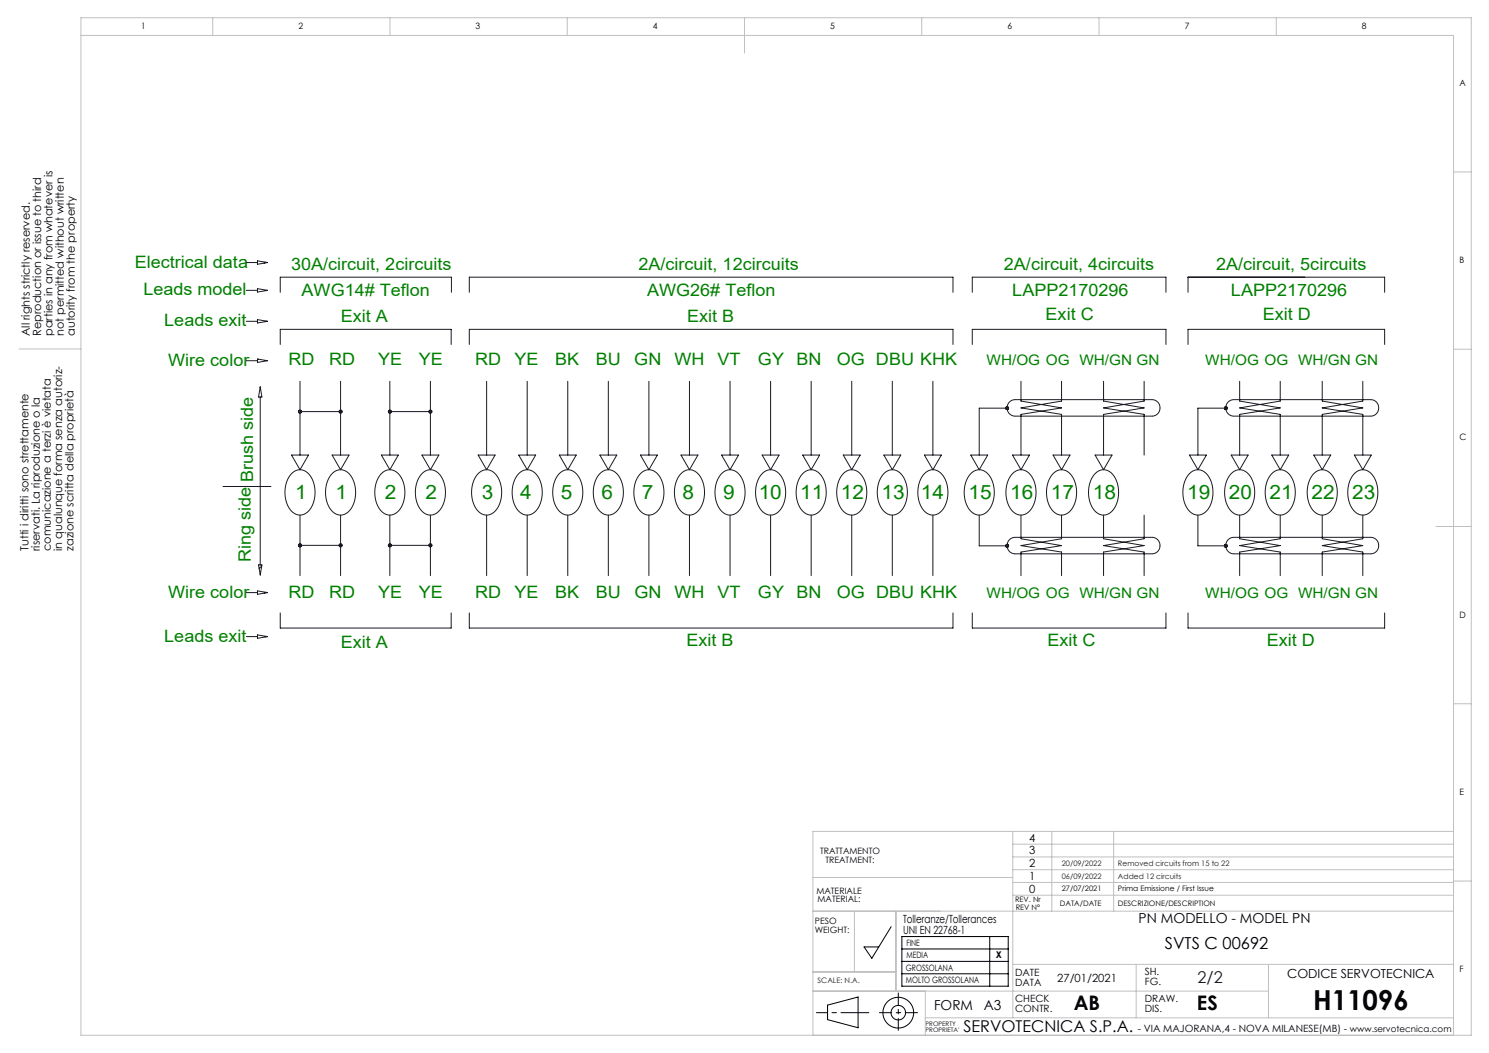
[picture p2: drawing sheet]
<svg xmlns="http://www.w3.org/2000/svg" width="420mm" height="297mm" viewBox="0 0 420 297" stroke-linecap="round" stroke-linejoin="round" font-family="sans-serif">
<g fill="none" stroke="#000" stroke-width=".28">
<path d="M251.4 261.4l-5.5 8.9-2.2-3.2h4.2M254.4 264.2h30v14h-30zM254.4 267.7h30M254.4 271.2h30M254.4 274.7h30M279.2 264.2v14M233.4 283.5l8.6-2.3v8.7l-8.6-2.3z"/>
<circle cx="253.4" cy="285.6" r="2.05"/>
<circle cx="253.4" cy="285.6" r="4.3"/>
</g>
<g fill="none" stroke="#191924" stroke-width=".28">
<path d="M69.5 74.1h3.1M72.6 73.6l2.9 .5-2.9 .4zM74.8 73.9l-.3 .3M69.5 81.9h3.1M69.5 90.6h3.1M72.6 81.4l2.9 .5-2.9 .5zM72.6 90.1l2.9 .5-2.9 .5zM75.1 90.6l-.1 .1M75.3 81.9h.1M79 82.4v-4.2h48.3v4.2M79 97.2v-4.3h48.3v4.3M132.4 82.4v-4.2h136.4v4.2"/>
<path d="M132.4 97.2v-4.3h136.4v4.3M274.3 82.4v-4.2h54.6v4.2M274.3 97.2v-4.3h54.6v4.3M335.1 82.4v-4.2h55.5v4.2M335.1 97.2v-4.3h55.5v4.3M69.5 101.7h3.1M72.6 101.3l2.9 .4-2.9 .5zM72.9 101.3l-.3 .2M73.4 109.1l.5 2.9h-1zM73.4 112v47.3M73.4 109.2h.1M84.6 107.6v20.8"/>
<path d="M84.6 116.1h11.9M96.1 107.6v20.8M109.6 116.1h11.8M110 107.6v20.8M121.4 107.6v20.8M137.3 107.6v20.8M148.7 107.6v20.8M160.1 107.6v20.8M171.6 107.6v20.8M183 107.6v20.8M194.5 107.6v20.8M205.9 107.6v20.8"/>
<path d="M217.4 107.6v20.8M228.8 107.6v20.8M240.3 107.6v20.8M251.7 107.6v20.8M263.1 107.6v20.8M283.7 115.3h.1M284.1 115.1h-7.9v13.3M284.7 113.4l.8-.5 .8-.2h38.6a2.33 2.33 0 0 1 2.3 2.3 2.33 2.33 0 0 1-2.3 2.4h-38.6a2.34 2.34 0 0 1-2.1-1.5 2.34 2.34 0 0 1 .5-2.5zM288 107.6v5.5l11.4 2-11.4 1.8v11.5M299.4 107.6v5.5l-11.4 2 11.4 1.8v11.5M311.3 107.6v5.5l11.4 2-11.4 1.8v11.5M322.7 107.6v5.5l-11.4 2 11.4 1.8v11.5"/>
<path d="M345.4 115.3h.7M345.8 115.1h-7.9v13.3M346.4 113.4l.8-.5 .8-.2h38.6a2.33 2.33 0 0 1 2.3 2.3 2.33 2.33 0 0 1-2.3 2.4h-38.6a2.34 2.34 0 0 1-2.1-1.5 2.34 2.34 0 0 1 .5-2.5zM349.7 107.6v5.5l11.4 2-11.4 1.8v11.5M361.1 107.6v5.5l-11.4 2 11.4 1.8v11.5M373 107.6v5.5l11.4 2-11.4 1.8v11.5M384.4 107.6v5.5l-11.4 2 11.4 1.8v11.5M62.9 137.2h13.5M82.2 128.4h4.8l-2.4 4.1zM82.3 133.5a3.4 3.4 0 0 1 5.6 1.3 8.2 8.2 0 0 1-1.6 10 3.5 3.5 0 0 1-5.1-2.1 8.6 8.6 0 0 1 1.1-9.2zM93.7 128.4h4.8l-2.4 4.1zM93.7 133.5a3.4 3.4 0 0 1 5.6 1.3 8.2 8.2 0 0 1-1.5 10 3.5 3.5 0 0 1-5.2-2.1 8.6 8.6 0 0 1 1.1-9.2z"/>
<path d="M107.6 128.4h4.7l-2.3 4.1zM107.6 133.5a3.4 3.4 0 0 1 5.6 1.3 8.2 8.2 0 0 1-1.6 10 3.5 3.5 0 0 1-5.1-2.1 8.6 8.6 0 0 1 1.1-9.2zM119 128.4h4.8l-2.4 4.1zM119.1 133.5a3.4 3.4 0 0 1 5.6 1.3 8.2 8.2 0 0 1-1.6 10 3.5 3.5 0 0 1-5.1-2.1 8.6 8.6 0 0 1 1.1-9.2zM134.9 128.4h4.7l-2.3 4.1zM134.9 133.5a3.4 3.4 0 0 1 5.6 1.3 8.2 8.2 0 0 1-1.6 10 3.5 3.5 0 0 1-5.1-2.1 8.6 8.6 0 0 1 1.1-9.2zM146.3 128.4h4.8l-2.4 4.1zM146.4 133.5a3.4 3.4 0 0 1 5.6 1.3 8.2 8.2 0 0 1-1.6 10 3.5 3.5 0 0 1-5.1-2.1 8.6 8.6 0 0 1 1.1-9.2zM157.8 128.4h4.7l-2.4 4.1zM157.8 133.5a3.4 3.4 0 0 1 5.6 1.3 8.2 8.2 0 0 1-1.6 10 3.5 3.5 0 0 1-5.1-2.1 8.6 8.6 0 0 1 1.1-9.2zM169.2 128.4h4.8l-2.4 4.1zM169.3 133.5a3.4 3.4 0 0 1 5.6 1.3 8.2 8.2 0 0 1-1.6 10 3.5 3.5 0 0 1-5.1-2.1 8.6 8.6 0 0 1 1.1-9.2z"/>
<path d="M180.6 128.4h4.8l-2.4 4.1zM180.7 133.5a3.4 3.4 0 0 1 5.6 1.3 8.2 8.2 0 0 1-1.6 10 3.5 3.5 0 0 1-5.1-2.1 8.6 8.6 0 0 1 1.1-9.2zM192.1 128.4h4.8l-2.4 4.1zM192.2 133.5a3.4 3.4 0 0 1 5.6 1.3 8.2 8.2 0 0 1-1.6 10 3.5 3.5 0 0 1-5.1-2.1 8.6 8.6 0 0 1 1.1-9.2zM203.5 128.4h4.8l-2.4 4.1zM203.6 133.5a3.4 3.4 0 0 1 5.6 1.3 8.2 8.2 0 0 1-1.6 10 3.5 3.5 0 0 1-5.1-2.1 8.6 8.6 0 0 1 1.1-9.2zM215 128.4h4.8l-2.4 4.1zM215 133.5a3.4 3.4 0 0 1 5.6 1.3 8.2 8.2 0 0 1-1.5 10 3.5 3.5 0 0 1-5.2-2.1 8.6 8.6 0 0 1 1.1-9.2zM226.4 128.4h4.8l-2.4 4.1zM226.5 133.5a3.4 3.4 0 0 1 5.6 1.3 8.2 8.2 0 0 1-1.6 10 3.5 3.5 0 0 1-5.1-2.1 8.6 8.6 0 0 1 1.1-9.2zM237.9 128.4h4.7l-2.3 4.1zM237.9 133.5a3.4 3.4 0 0 1 5.6 1.3 8.2 8.2 0 0 1-1.6 10 3.5 3.5 0 0 1-5.1-2.1 8.6 8.6 0 0 1 1.1-9.2z"/>
<path d="M249.3 128.4h4.8l-2.4 4.1zM249.4 133.5a3.4 3.4 0 0 1 5.6 1.3 8.2 8.2 0 0 1-1.6 10 3.5 3.5 0 0 1-5.1-2.1 8.6 8.6 0 0 1 1.1-9.2zM260.7 128.4h4.8l-2.4 4.1zM260.8 133.5a3.4 3.4 0 0 1 5.6 1.3 8.2 8.2 0 0 1-1.6 10 3.5 3.5 0 0 1-5.1-2.1 8.6 8.6 0 0 1 1.1-9.2zM273.8 128.4h4.8l-2.4 4.1zM273.9 133.5a3.4 3.4 0 0 1 5.6 1.3 8.2 8.2 0 0 1-1.6 10 3.5 3.5 0 0 1-5.1-2.1 8.6 8.6 0 0 1 1.1-9.2zM285.6 128.4h4.8l-2.4 4.1zM285.7 133.5a3.4 3.4 0 0 1 5.6 1.3 8.2 8.2 0 0 1-1.6 10 3.5 3.5 0 0 1-5.1-2.1 8.6 8.6 0 0 1 1.1-9.2zM297 128.4h4.8l-2.4 4.1zM297.1 133.5a3.4 3.4 0 0 1 5.6 1.3 8.2 8.2 0 0 1-1.6 10 3.5 3.5 0 0 1-5.1-2.1 8.6 8.6 0 0 1 1.1-9.2zM308.9 128.4h4.8l-2.4 4.1zM309 133.5a3.4 3.4 0 0 1 5.6 1.3 8.2 8.2 0 0 1-1.6 10 3.5 3.5 0 0 1-5.1-2.1 8.6 8.6 0 0 1 1.1-9.2z"/>
<path d="M335.5 128.4h4.8l-2.4 4.1zM335.6 133.5a3.4 3.4 0 0 1 5.6 1.3 8.2 8.2 0 0 1-1.6 10 3.5 3.5 0 0 1-5.1-2.1 8.6 8.6 0 0 1 1.1-9.2zM347.3 128.4h4.8l-2.4 4.1zM347.4 133.5a3.4 3.4 0 0 1 5.5 1.3 8.2 8.2 0 0 1-1.5 10 3.5 3.5 0 0 1-5.2-2.1 8.6 8.6 0 0 1 1.2-9.2zM358.7 128.4h4.8l-2.4 4.1zM358.8 133.5a3.4 3.4 0 0 1 5.6 1.3 8.2 8.2 0 0 1-1.6 10 3.5 3.5 0 0 1-5.1-2.1 8.6 8.6 0 0 1 1.1-9.2zM370.6 128.4h4.7l-2.3 4.1zM370.6 133.5a3.4 3.4 0 0 1 5.6 1.3 8.2 8.2 0 0 1-1.6 10 3.5 3.5 0 0 1-5.1-2.1 8.6 8.6 0 0 1 1.1-9.2zM382 128.4h4.8l-2.4 4.1zM382.1 133.5a3.4 3.4 0 0 1 5.6 1.3 8.2 8.2 0 0 1-1.6 10 3.5 3.5 0 0 1-5.1-2.1 8.6 8.6 0 0 1 1.1-9.2zM72.9 159.3h1l-.5 2.9zM73.8 159.6l-.7 .8"/>
<path d="M84.4 153.5v.6M84.5 154.2h.2M84.6 145.3v17.1M84.6 153.8h11.9M96.1 145.3v17.1M109.6 153.8h11.8M110 145.3v17.1M110.3 153.6v.4M121.3 154.2h.2M121.4 145.3v17.1M137.3 145.3v17.1M148.7 145.3v17.1"/>
<path d="M160.1 145.3v17.1M171.6 145.3v17.1M183 145.3v17.1M194.5 145.3v17.1M205.9 145.3v17.1M217.4 145.3v17.1M228.8 145.3v17.1M240.3 145.3v17.1M251.7 145.3v17.1M263.1 145.3v17.1M276.2 145.3v8.7h7.9M283.8 154.2h.1"/>
<path d="M284.7 152.2l.8-.5 .8-.1h38.6a2.33 2.33 0 0 1 2.3 2.3 2.33 2.33 0 0 1-2.3 2.3h-38.6a2.34 2.34 0 0 1-2.1-1.5 2.34 2.34 0 0 1 .5-2.5zM288 145.3v6.7l11.4 1.9-11.4 1.8v6.7M299.4 145.3v6.7l-11.4 1.9 11.4 1.8v6.7M311.3 145.3v6.7l11.4 1.9-11.4 1.8v6.7M322.7 145.3v6.7l-11.4 1.9 11.4 1.8v6.7M337.9 145.3v8.7h7.9M345.5 154.2h.6M346.4 152.2l.8-.5 .8-.1h38.6a2.33 2.33 0 0 1 2.3 2.3 2.33 2.33 0 0 1-2.3 2.3h-38.6a2.34 2.34 0 0 1-2.1-1.5 2.34 2.34 0 0 1 .5-2.5zM349.7 145.3v6.7l11.4 1.9-11.4 1.8v6.7M361.1 145.3v6.7l-11.4 1.9 11.4 1.8v6.7M373 145.3v6.7l11.4 1.9-11.4 1.8v6.7M384.4 145.3v6.7l-11.4 1.9 11.4 1.8v6.7"/>
<path d="M69.5 167.1h3.1M69.5 179.6h3.1M72.6 166.7l2.9 .4-2.9 .5zM72.6 179.1l2.9 .5-2.9 .4zM74.9 167l-.3 .3M75.1 179.5l-.1 .1M79 172.9v4.2h48.3v-4.2M132.4 172.9v4.2h136.4v-4.2M274.3 172.9v4.2h54.6v-4.2M335.1 172.9v4.2h55.5v-4.2"/>
<circle cx="84.6" cy="116.1" r=".41"/>
<circle cx="96.1" cy="116.1" r=".41"/>
<circle cx="110" cy="116.1" r=".41"/>
<circle cx="121.4" cy="116.1" r=".41"/>
<circle cx="284.1" cy="115.1" r=".41"/>
<circle cx="345.8" cy="115.1" r=".41"/>
<circle cx="84.6" cy="153.8" r=".41"/>
<circle cx="96.1" cy="153.8" r=".41"/>
<circle cx="110" cy="153.8" r=".41"/>
<circle cx="121.4" cy="153.8" r=".41"/>
<circle cx="284.1" cy="154" r=".41"/>
<circle cx="345.8" cy="154" r=".41"/>
</g>
<path d="M245.1 285.6h-14.8" fill="none" stroke="#000" stroke-width=".28" stroke-dasharray="15.2 1.3 1.3 1.3" stroke-dashoffset="7.4"/>
<path d="M253.4 280.1v10.5" fill="none" stroke="#000" stroke-width=".28" stroke-dasharray="15.2 1.3 1.3 1.3" stroke-dashoffset="11.9"/>
<path d="M248.1 285.6h10.7" fill="none" stroke="#000" stroke-width=".28" stroke-dasharray="15.2 1.3 1.3 1.3" stroke-dashoffset="11.8"/>
<g fill="none" stroke="#c0c0c0" stroke-width=".28">
<path d="M22.8 10h387.2v282M22.8 5h392.2v287h-392.2zM60 5v5M110 5v5M160 5v5M210 5v10M260 5v5M310 5v5M360 5v5M410 48.5h5M5.4 98.4h17.4M410 98.5h5"/>
<path d="M405 148.5h10M410 198.5h5M285.7 234.5v52.6M285.7 238.1h124.3M296.7 234.5v22.5M314.1 234.5v22.5M410 234.5h-180.7v57.5M229.3 257h180.7M229.3 247.5h56.4M241 257v17.1M252.7 257v22.5M285.7 252.5h124.3"/>
<path d="M285.7 248.9h124.3M285.7 245.3h124.3M285.7 241.7h124.3M410 248.5h5M229.3 274.1h23.4M229.3 279.5h128.5M261 279.5v12.5M285.7 272h124.3M320.5 272v15.1M357.8 272v15.1M261 287.1h149"/>
</g>
<text font-size="7.8" x="370.4" y="284.9">H11096</text>
<g font-size="5.6" fill="#008000">
<text x="83.2" y="140.7">1</text>
<text x="94.7" y="140.7">1</text>
<text x="108.6" y="140.7">2</text>
<text x="120" y="140.7">2</text>
<text x="135.9" y="140.7">3</text>
<text x="146.8" y="140.7">4</text>
<text x="158.2" y="140.7">5</text>
<text x="169.6" y="140.7">6</text>
<text x="181.1" y="140.7">7</text>
<text x="192.5" y="140.7">8</text>
<text x="204" y="140.7">9</text>
<text x="214" y="140.7">10</text>
<text x="225.7" y="140.7">11</text>
<text x="237.2" y="140.7">12</text>
<text x="248.6" y="140.7">13</text>
<text x="259.8" y="140.7">14</text>
<text x="273.2" y="140.7">15</text>
<text x="285" y="140.7">16</text>
<text x="296.4" y="140.7">17</text>
<text x="308.3" y="140.7">18</text>
<text x="334.9" y="140.7">19</text>
<text x="346.6" y="140.7">20</text>
<text x="358.1" y="140.7">21</text>
<text x="369.9" y="140.7">22</text>
<text x="381.4" y="140.7">23</text>
</g>
<g font-size="5.6">
<text x="302.8" y="284.9">AB</text>
<text x="337.6" y="284.9">ES</text>
</g>
<g font-size="4.8" fill="#008000">
<text x="38" y="75.5">Electrical data</text>
<text x="82.1" y="76.2">30A/circuit, 2circuits</text>
<text x="180.1" y="76.2">2A/circuit, 12circuits</text>
<text x="283.2" y="76.2">2A/circuit, 4circuits</text>
<text x="343" y="76.2">2A/circuit, 5circuits</text>
<text x="40.4" y="83.3">Leads model</text>
<text x="85.1" y="83.4">AWG14# Teflon</text>
<text x="182.5" y="83.4">AWG26# Teflon</text>
<text x="285.5" y="83.4">LAPP2170296</text>
<text x="347.2" y="83.4">LAPP2170296</text>
<text x="46.3" y="92">Leads exit</text>
<text x="96.1" y="90.8">Exit A</text>
<text x="193.8" y="90.8">Exit B</text>
<text x="294.9" y="90.4">Exit C</text>
<text x="356.2" y="90.4">Exit D</text>
<text x="47.4" y="103.1">Wire color</text>
<text x="81.4" y="102.8">RD</text>
<text x="92.8" y="102.8">RD</text>
<text x="106.7" y="102.8">YE</text>
<text x="118.1" y="102.8">YE</text>
<text x="134" y="102.8">RD</text>
<text x="145.1" y="102.8">YE</text>
<text x="156.6" y="102.8">BK</text>
<text x="168" y="102.8">BU</text>
<text x="178.9" y="102.8">GN</text>
<text x="190.3" y="102.8">WH</text>
<text x="202.4" y="102.8">VT</text>
<text x="213.8" y="102.8">GY</text>
<text x="224.7" y="102.8">BN</text>
<text x="236" y="102.8">OG DBU KHK</text>
<text x="71.4" y="135.9" transform="rotate(-90 71.4 135.9)">Brush side</text>
<text x="70.7" y="158.5" transform="rotate(-90 70.7 158.5)">Ring side</text>
<text x="47.4" y="168.5">Wire color</text>
<text x="81.4" y="168.8">RD</text>
<text x="92.8" y="168.8">RD</text>
<text x="106.7" y="168.8">YE</text>
<text x="118.1" y="168.8">YE</text>
<text x="134" y="168.8">RD</text>
<text x="145.1" y="168.8">YE</text>
<text x="156.6" y="168.8">BK</text>
<text x="168" y="168.8">BU</text>
<text x="178.9" y="168.8">GN</text>
<text x="190.3" y="168.8">WH</text>
<text x="202.4" y="168.8">VT</text>
<text x="213.8" y="168.8">GY</text>
<text x="224.7" y="168.8">BN</text>
<text x="236" y="168.8">OG DBU KHK</text>
<text x="46.3" y="180.9">Leads exit</text>
<text x="96.1" y="182.8">Exit A</text>
<text x="193.6" y="182.2">Exit B</text>
<text x="295.5" y="182.3">Exit C</text>
<text x="357.3" y="182.2">Exit D</text>
</g>
<text font-size="4.7" x="328.6" y="267.8">SVTS C 00692</text>
<text font-size="4.6" fill="#191924" x="337.8" y="277.3">2/2</text>
<text font-size="4.6" x="271.7" y="291.1">SERVOTECNICA S.P.A.</text>
<g font-size="4.1" fill="#008000">
<text x="278.3" y="102.8">WH/OG OG WH/GN GN</text>
<text x="340" y="102.8">WH/OG OG WH/GN GN</text>
<text x="278.3" y="168.8">WH/OG OG WH/GN GN</text>
<text x="340" y="168.8">WH/OG OG WH/GN GN</text>
</g>
<g font-size="3.9">
<text x="321.2" y="260.2">PN MODELLO - MODEL PN</text>
<text x="263.5" y="284.9">FORM</text>
<text x="277.5" y="284.8">A3</text>
</g>
<g font-size="3.5">
<text x="281" y="270.3">x</text>
<text x="363.1" y="275.9">CODICE SERVOTECNICA</text>
</g>
<g font-size="3.2">
<text x="8.5" y="94.8" transform="rotate(-90 8.5 94.8)">All rights strictly reserved.</text>
<text x="11.6" y="94.8" transform="rotate(-90 11.6 94.8)">Reproduction or issue to third</text>
<text x="14.8" y="94.8" transform="rotate(-90 14.8 94.8)">parties in any from whatever is</text>
<text x="18" y="94.8" transform="rotate(-90 18 94.8)">not permitted without written</text>
<text x="21.2" y="94.8" transform="rotate(-90 21.2 94.8)">autority from the property</text>
<text x="8" y="155.4" transform="rotate(-90 8 155.4)">Tutti i diritti sono strettamente</text>
<text x="11.2" y="155.4" transform="rotate(-90 11.2 155.4)">riservati. La riproduzione o la</text>
<text x="14.4" y="155.4" transform="rotate(-90 14.4 155.4)">comunicazione a terzi è vietata</text>
<text x="17.5" y="155.4" transform="rotate(-90 17.5 155.4)">in qualunque forma senza autoriz-</text>
<text x="20.7" y="155.4" transform="rotate(-90 20.7 155.4)">zazione scritta della proprietà</text>
<text x="290.3" y="237.4">4</text>
<text x="290.3" y="244.6">2</text>
<text x="290.3" y="240.8">3</text>
<text x="290.3" y="248.2">1</text>
<text x="290.3" y="251.8">0</text>
<text x="254.7" y="260.2">Tolleranze/Tollerances</text>
<text x="254.7" y="263.4">UNI EN 22768-1</text>
<text x="298.2" y="276.8">27/01/2021</text>
</g>
<g font-size="2.8">
<text x="286.3" y="275.1">DATE</text>
<text x="322.9" y="275">SH.</text>
<text x="286.3" y="278">DATA</text>
<text x="322.9" y="277.8">FG.</text>
<text x="286.3" y="282.7">CHECK</text>
<text x="286.3" y="285.6">CONTR.</text>
<text x="322.9" y="282.7">DRAW.</text>
<text x="322.9" y="285.6">DIS.</text>
<text x="320.9" y="291.1">- VIA MAJORANA,4 - NOVA MILANESE(MB) -</text>
</g>
<g font-size="2.5">
<text x="39.8" y="8.2">1</text>
<text x="84.2" y="8.2">2</text>
<text x="134.2" y="8.2">3</text>
<text x="184.2" y="8.2">4</text>
<text x="234.2" y="8.2">5</text>
<text x="284.2" y="8.2">6</text>
<text x="334.2" y="8.2">7</text>
<text x="384.2" y="8.2">8</text>
<text x="411.7" y="24.2">A</text>
<text x="411.7" y="74.2">B</text>
<text x="411.7" y="124.2">C</text>
<text x="411.7" y="174.2">D</text>
<text x="411.7" y="224.2">E</text>
<text x="231.3" y="240.8">TRATTAMENTO</text>
<text x="232.8" y="243.3">TREATMENT:</text>
<text x="230.3" y="252">MATERIALE</text>
<text x="230.6" y="254.5">MATERIAL:</text>
<text x="229.8" y="260.7">PESO</text>
<text x="229.8" y="263.2">WEIGHT:</text>
<text x="255.7" y="266.9">FINE</text>
<text x="255.5" y="273.9">GROSSOLANA</text>
<text x="255.7" y="270.3">MEDIA</text>
<text x="411.7" y="274.2">F</text>
<text x="255.5" y="277.4">MOLTO GROSSOLANA</text>
<text x="380.8" y="291.1">www.servotecnica.com</text>
</g>
<g font-size="2.1" fill="#191924">
<text x="299.5" y="244.2">20/09/2022</text>
<text x="315.3" y="244.2">Removed circuits from 15 to 22</text>
<text x="299.5" y="247.8">06/09/2022</text>
<text x="315.3" y="247.8">Added 12 circuits</text>
<text x="230.6" y="277.4">SCALE: N.A.</text>
</g>
<g font-size="2.1">
<text x="299.5" y="251.4">27/07/2021</text>
<text x="315.3" y="251.4">Prima Emissione / First Issue</text>
<text x="286.3" y="254.5">REV. Nr</text>
<text x="286.5" y="256.6">REV N°</text>
<text x="299" y="255.6">DATA/DATE</text>
<text x="315.3" y="255.6">DESCRIZIONE/DESCRIPTION</text>
</g>
<g font-size="1.8">
<text x="261.1" y="289.3">PROPERTY</text>
<text x="261.1" y="291.1">PROPRIETA'</text>
</g>
</svg>
